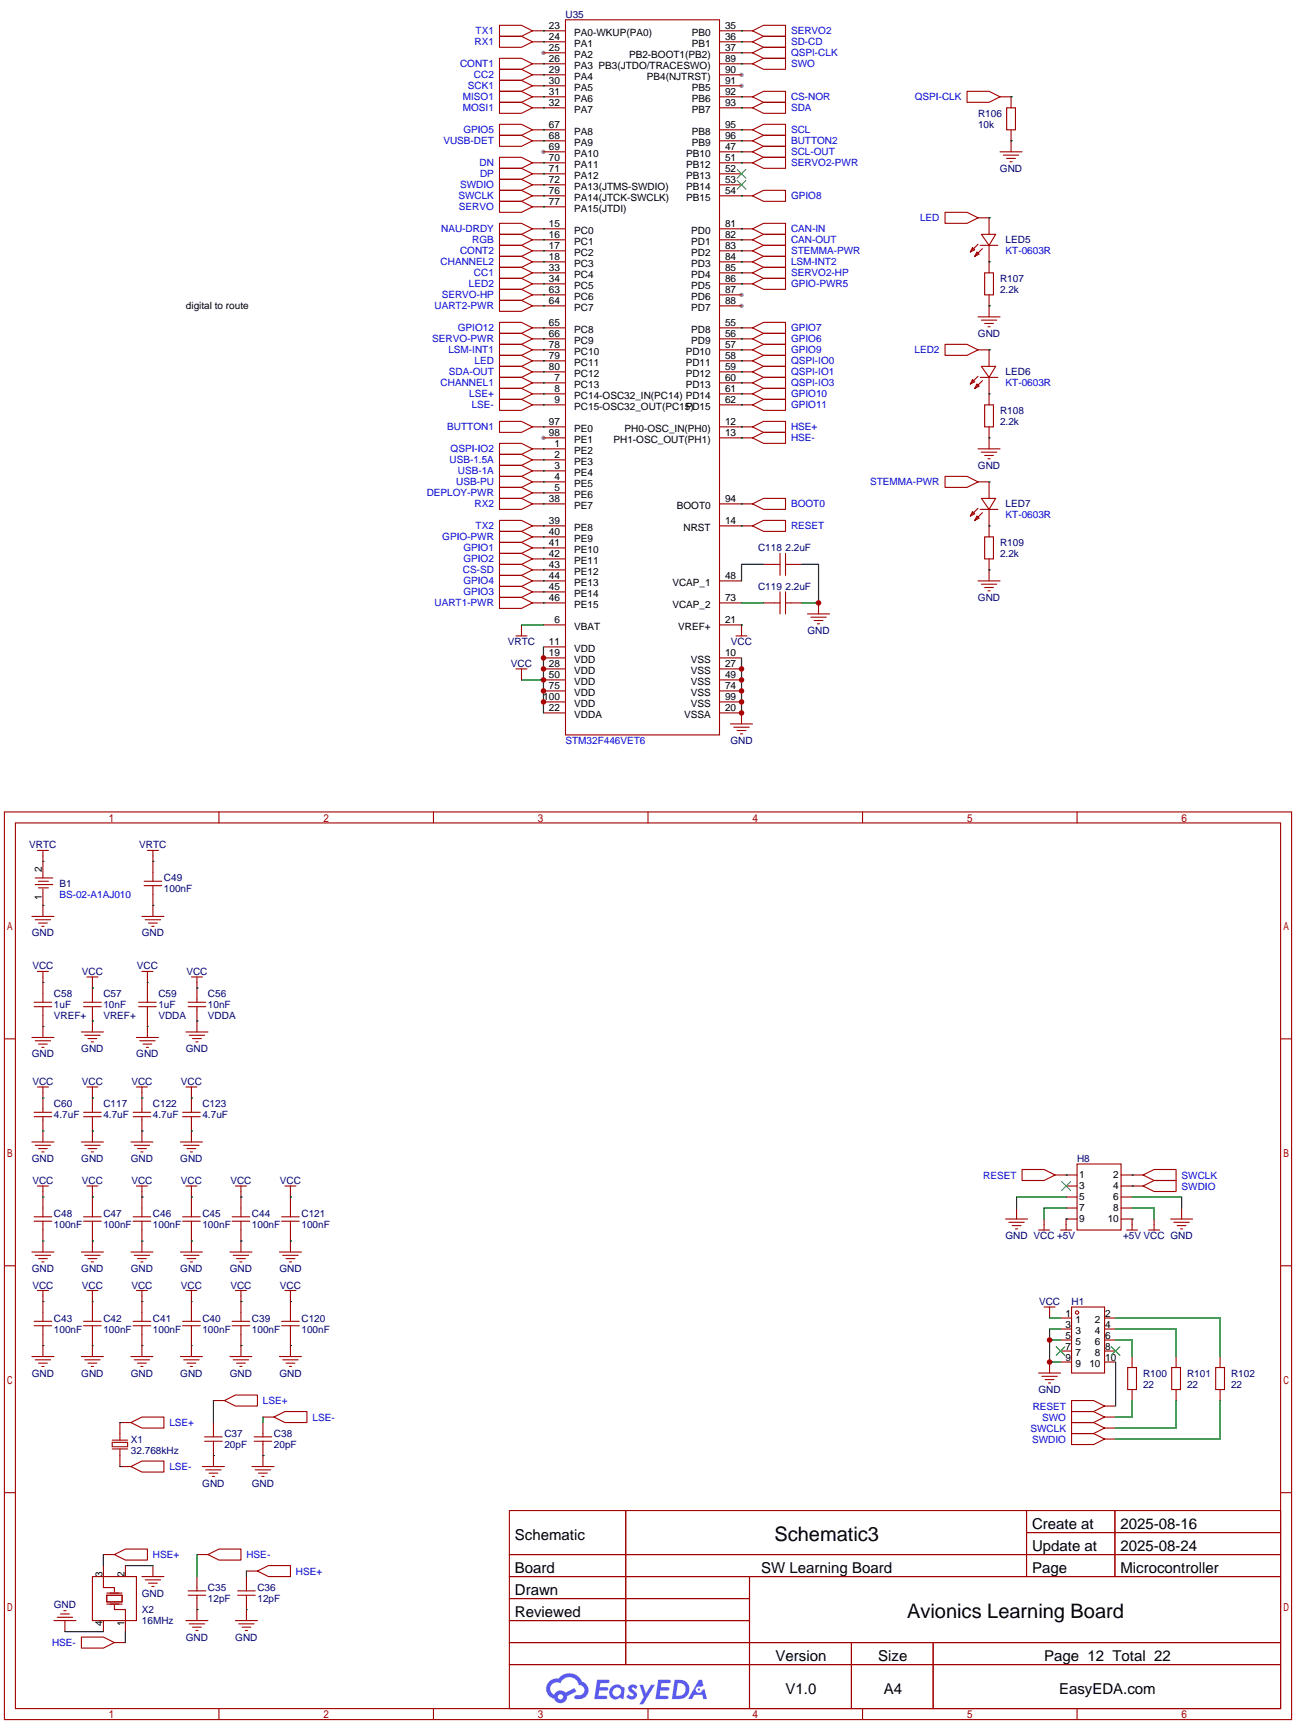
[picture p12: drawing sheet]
<svg xmlns="http://www.w3.org/2000/svg" width="299mm" height="398mm" viewBox="0 0 299 398" stroke-linecap="round" stroke-linejoin="round" font-family="sans-serif">
<g fill="#999">
<circle cx="125.5" cy="35.1" r=".51"/>
<circle cx="125.5" cy="12.2" r=".51"/>
<circle cx="171.2" cy="17.3" r=".51"/>
<circle cx="171.2" cy="19.8" r=".51"/>
<circle cx="171.2" cy="68.1" r=".51"/>
<circle cx="171.2" cy="70.6" r=".51"/>
<circle cx="125.5" cy="101.1" r=".51"/>
</g>
<g fill="none" stroke="#a10000" stroke-width=".25">
<path d="M1 187.5h297.2v209.5h-297.2zM3.6 190h292.1v204.5h-292.1zM50.5 187.5v2.5M100.1 187.5v2.5M149.6 187.5v2.5M199.1 187.5v2.5M248.7 187.5v2.5M1 239.8h2.6M295.7 239.8h2.5M1 292.2h2.6M295.7 292.2h2.5M1 344.6h2.6"/>
<path d="M117.6 348.7h178.1v45.8h-178.1zM117.6 358.9h178.1M144.5 348.7v35.6M237 348.7v15.3M237 353.8h58.7M257.4 348.7v15.3M295.7 344.6h2.5M117.6 364h178.1M117.6 369.1h55.4M117.6 379.2h178.1M117.6 374.1h55.4M173 364v30.5"/>
<path d="M196.6 379.2v15.3M215.4 379.2v15.3M50.5 394.5v2.5M100.1 394.5v2.5M117.6 384.3h178.1M149.6 394.5v2.5M199.1 394.5v2.5M248.7 394.5v2.5"/>
</g>
<g fill="#5487ff">
<path d="M145.3 389.1a1.3 1.3 0 0 1 1.9 .3l-.4 .6a.54 .54 0 0 0-.9-.2l.1 .2a1.28 1.28 0 0 1 .8 2 1.53 1.53 0 0 1-2.2-.3l.5-.5 .8 .4a.31 .31 0 0 0 .4-.3 .31 .31 0 0 0-.3-.3 1.12 1.12 0 0 1-.7-1.9z"/>
<path d="M147.6 389h.9l.6 1.9 1.2-1.9h.9l-2.7 4.5h-.9l1-1.7z"/>
<path d="M137.8 387.8h2.3a.46 .46 0 0 1 .5 .1 .46 .46 0 0 1 .1 .5l-.3 .2h-1.8l-.1 .9h1.6a.4 .4 0 0 1 .4 .4 .4 .4 0 0 1-.5 .4h-1.6l-.2 1.2h1.4a.46 .46 0 0 1 .5 .1 .46 .46 0 0 1 .1 .5l-.4 .2h-2.6z"/>
<path d="M151.9 387.8h2.3a.47 .47 0 0 1 .5 .1 .47 .47 0 0 1 .1 .5l-.3 .2h-1.8l-.1 .9h1.6a.4 .4 0 0 1 .4 .4 .4 .4 0 0 1-.4 .4h-1.7l-.2 1.2h1.4a.46 .46 0 0 1 .5 .1 .46 .46 0 0 1 .1 .5l-.4 .2h-2.6z"/>
<path d="M161.3 387.8h.8l.3 1.3-.6 .4a.75 .75 0 0 0-1.1 .3 .75 .75 0 0 0 .5 1 .75 .75 0 0 0 .9-.6l.5-.3 .6 2.4h-.8l-.3-1h-1.8l-.5 1h-1z"/>
<path d="M155.7 387.8l-.6 4.5h1.5a2.27 2.27 0 0 0 2.6-2.3 2.27 2.27 0 0 0-2.7-2.2zM156.5 388.6a1.5 1.5 0 0 1 1.8 1.5 1.5 1.5 0 0 1-1.9 1.4h-.3z"/>
<path d="M141.2 389.4a1.6 1.6 0 0 0-.3 2.3 1.6 1.6 0 0 0 2.3 .2l.7 .4 .3-2.5-.1-.3h-.5a1.58 1.58 0 0 0-2.4-.1zM141.8 389.9a.99 .99 0 0 1 1.6 .6 .99 .99 0 0 1-1.3 1.1 .98 .98 0 0 1-.3-1.7z"/>
<path d="M126.8 388.2a2.37 2.37 0 0 0 1.1 4 1.54 1.54 0 0 0 1.8 1 1.54 1.54 0 0 0 1.2-1.6l2.2-1.1-.5-.8-2 1.1a1.57 1.57 0 0 0-2.7 .4 1.5 1.5 0 0 1-.7-2.1 1.5 1.5 0 0 1 2.2-.5 2.23 2.23 0 0 1 2.3-1.4 2.23 2.23 0 0 1 2 1.8 1.16 1.16 0 0 1 1.2 1.1 1.16 1.16 0 0 1-1.1 1.3h-.7a.47 .47 0 0 0-.5 .4 .47 .47 0 0 0 .4 .5 2.14 2.14 0 0 0 2.7-1.4 2.14 2.14 0 0 0-1.3-2.7 3.2 3.2 0 0 0-5.5-.7l-1.1 .1zM128.8 391.8a.6 .6 0 0 1 1.2 0 .6 .6 0 0 1-1.2 0z"/>
<circle cx="161.4" cy="390.1" r=".28"/>
</g>
<g fill="none" stroke="#a10000" stroke-width=".25">
<path d="M115.3 5.8h5.1l2.5 1.3-2.5 1.3h-5.1zM115.3 13.5h5.1l2.5 1.2-2.5 1.3h-5.1zM115.3 18.5h5.1l2.5 1.3-2.5 1.3h-5.1zM115.3 8.4h5.1l2.5 1.3-2.5 1.2h-5.1zM115.3 16h5.1l2.5 1.3-2.5 1.2h-5.1zM122.9 7.1h7.7M122.9 9.7h7.7M122.9 14.7h7.7M122.9 17.3h7.7M122.9 19.8h7.7M125.5 12.2h5.1M130.6 4.6h35.5v165.1h-35.5z"/>
<path d="M166.1 7.1h7.6M166.1 9.7h7.6M166.1 12.2h7.6M166.1 14.7h7.6M166.1 17.3h5.1M166.1 19.8h5.1M173.7 7.1l2.6-1.3h5.1v2.6h-5.1zM173.7 12.2l2.6-1.3h5.1v2.6h-5.1zM173.7 9.7l2.6-1.3h5.1v2.5h-5.1zM173.7 14.7l2.6-1.2h5.1v2.5h-5.1zM115.3 38.9h5.1l2.5 1.2-2.5 1.3h-5.1zM115.3 36.3h5.1l2.5 1.3-2.5 1.3h-5.1z"/>
<path d="M115.3 31.2h5.1l2.5 1.3-2.5 1.3h-5.1zM115.3 28.7h5.1l2.5 1.3-2.5 1.2h-5.1zM115.3 23.6h5.1l2.5 1.3-2.5 1.3h-5.1zM115.3 21.1h5.1l2.5 1.3-2.5 1.2h-5.1zM122.9 37.6h7.7M122.9 22.4h7.7M122.9 24.9h7.7M122.9 30h7.7M122.9 32.5h7.7M125.5 35.1h5.1M166.1 35.1h7.6M166.1 37.6h7.6"/>
<path d="M166.1 22.4h7.6M166.1 24.9h7.6M166.1 30h7.6M166.1 32.5h7.6M173.7 24.9l2.6-1.3h5.1v2.6h-5.1zM173.7 30l2.6-1.3h5.1v2.5h-5.1zM173.7 37.6l2.6-1.3h5.1v2.6h-5.1zM173.7 35.1l2.6-1.3h5.1v2.5h-5.1zM173.7 32.5l2.6-1.3h5.1v2.6h-5.1zM173.7 22.4l2.6-1.3h5.1v2.5h-5.1zM223.3 21.1h5l2.6 1.3-2.6 1.2h-5zM230.9 35.1h5.1"/>
<path d="M230.9 22.4h2.5v2.5M231.6 35.8h3.6M232.4 24.9h2v5.1h-2zM232.4 36.6h2M233.2 37.3h.5M233.4 30v5.1M115.3 46.5h5.1l2.5 1.3-2.5 1.2h-5.1zM115.3 59.2h5.1l2.5 1.3-2.5 1.2h-5.1zM115.3 56.6h5.1l2.5 1.3-2.5 1.3h-5.1zM115.3 43.9h5.1l2.5 1.3-2.5 1.3h-5.1zM115.3 41.4h5.1l2.5 1.3-2.5 1.2h-5.1zM115.3 54.1h5.1l2.5 1.3-2.5 1.2h-5.1z"/>
<path d="M115.3 51.6h5.1l2.5 1.2-2.5 1.3h-5.1zM122.9 40.1h7.7M122.9 42.7h7.7M122.9 45.2h7.7M122.9 47.8h7.7M122.9 52.8h7.7M122.9 55.4h7.7M122.9 57.9h7.7M166.1 40.1h5.1M166.1 42.7h5.1M166.1 45.2h7.6M166.1 52.8h7.6"/>
<path d="M166.1 55.4h7.6M166.1 57.9h7.6M173.7 57.9l2.6-1.3h5.1v2.6h-5.1zM173.7 45.2l2.6-1.3h5.1v2.6h-5.1zM173.7 55.4l2.6-1.3h5.1v2.5h-5.1zM173.7 52.8l2.6-1.2h5.1v2.5h-5.1zM218.2 49h5.1l2.5 1.3-2.5 1.3h-5.1zM224.5 57.1l.5 .6-1 .5zM225.6 58.2l.5 .5-1.1 .5zM225.8 50.3h2.5v3.8M225.8 56.4l-1.8 1.8M226.3 56.6h4.1"/>
<path d="M226.6 54.1h3.3l-1.6 2.5zM226.8 57.4l-1.8 1.8M228.3 56.6v6.4M115.3 79.5h5.1l2.5 1.3-2.5 1.2h-5.1zM115.3 66.8h5.1l2.5 1.3-2.5 1.2h-5.1zM115.3 77h5.1l2.5 1.2-2.5 1.3h-5.1zM115.3 69.3h5.1l2.5 1.3-2.5 1.3h-5.1zM115.3 74.4h5.1l2.5 1.3-2.5 1.3h-5.1zM115.3 61.7h5.1l2.5 1.3-2.5 1.3h-5.1zM115.3 64.3h5.1l2.5 1.2-2.5 1.3h-5.1zM122.9 60.5h7.7M122.9 63h7.7"/>
<path d="M122.9 65.5h7.7M122.9 68.1h7.7M122.9 70.6h7.7M122.9 75.7h7.7M122.9 78.2h7.7M166.1 60.5h7.6M166.1 63h7.6M166.1 65.5h7.6M166.1 68.1h5.1M166.1 70.6h5.1M166.1 75.7h7.6M166.1 78.2h7.6"/>
<path d="M173.7 60.5l2.6-1.3h5.1v2.5h-5.1zM173.7 63l2.6-1.3h5.1v2.6h-5.1zM173.7 75.7l2.6-1.3h5.1v2.6h-5.1zM173.7 78.2l2.6-1.2h5.1v2.5h-5.1zM173.7 65.5l2.6-1.2h5.1v2.5h-5.1zM218.2 79.5h5.1l2.5 1.3-2.5 1.2h-5.1zM225.8 73.2h5.1M226.6 73.9h3.5M227.3 63h2.1v5.1h-2.1zM227.3 74.7h2.1M228.1 75.4h.5M228.3 68.1v5.1"/>
<path d="M115.3 84.6h5.1l2.5 1.3-2.5 1.2h-5.1zM115.3 87.1h5.1l2.5 1.3-2.5 1.3h-5.1zM115.3 97.3h5.1l2.5 1.3-2.5 1.2h-5.1zM115.3 92.2h5.1l2.5 1.3-2.5 1.2h-5.1zM115.3 89.7h5.1l2.5 1.2-2.5 1.3h-5.1zM115.3 82h5.1l2.5 1.3-2.5 1.3h-5.1zM122.9 80.8h7.7M122.9 83.3h7.7M122.9 85.9h7.7M122.9 88.4h7.7M122.9 90.9h7.7M122.9 93.5h7.7"/>
<path d="M122.9 98.6h7.7M166.1 80.8h7.6M166.1 83.3h7.6M166.1 85.9h7.6M166.1 88.4h7.6M166.1 90.9h7.6M166.1 93.5h7.6M166.1 98.6h7.6M173.7 93.5l2.6-1.3h5.1v2.5h-5.1zM173.7 90.9l2.6-1.2h5.1v2.5h-5.1zM173.7 80.8l2.6-1.3h5.1v2.5h-5.1zM173.7 98.6l2.6-1.3h5.1v2.5h-5.1z"/>
<path d="M173.7 85.9l2.6-1.3h5.1v2.5h-5.1zM173.7 83.3l2.6-1.3h5.1v2.6h-5.1zM173.7 88.4l2.6-1.3h5.1v2.6h-5.1zM224.5 87.6l.5 .5-1 .5zM225.6 88.6l.5 .6-1.1 .5zM225.8 80.8h2.5v3.8M225.8 86.9l-1.8 1.7M226.3 87.1h4.1M226.6 84.6h3.3l-1.6 2.5zM226.8 87.9l-1.8 1.8M227.3 93.5h2.1v5.1h-2.1zM228.3 87.1v6.4"/>
<path d="M228.3 98.6v5M115.3 107.4h5.1l2.5 1.3-2.5 1.3h-5.1zM115.3 104.9h5.1l2.5 1.3-2.5 1.2h-5.1zM115.3 110h5.1l2.5 1.3-2.5 1.2h-5.1zM115.3 115.1h5.1l2.5 1.2-2.5 1.3h-5.1zM115.3 112.5h5.1l2.5 1.3-2.5 1.3h-5.1zM115.3 102.4h5.1l2.5 1.2-2.5 1.3h-5.1zM122.9 116.3h7.7M122.9 103.6h7.7M122.9 106.2h7.7M122.9 108.7h7.7M122.9 111.3h7.7"/>
<path d="M122.9 113.8h7.7M125.5 101.1h5.1M166.1 116.3h7.6M166.1 101.1h7.6M173.7 116.3l2.6-1.2h5.1v2.5h-5.1zM173.7 101.1l2.6-1.3h5.1v2.6h-5.1zM218.2 110h5.1l2.5 1.3-2.5 1.2h-5.1zM224.5 118.1l.5 .5-1 .5zM225.6 119.1l.5 .5-1.1 .5zM225.8 103.6h5.1M225.8 111.3h2.5v3.8M225.8 117.3l-1.8 1.8"/>
<path d="M226.3 117.6h4.1M226.6 115.1h3.3l-1.6 2.5zM226.6 104.4h3.5M226.8 118.4l-1.8 1.7M227.3 105.2h2.1M228.1 105.9h.5M228.3 117.6v6.4M115.3 137.9h5.1l2.5 1.3-2.5 1.3h-5.1zM115.3 120.1h5.1l2.5 1.3-2.5 1.3h-5.1zM115.3 132.8h5.1l2.5 1.3-2.5 1.3h-5.1zM115.3 135.4h5.1l2.5 1.3-2.5 1.2h-5.1zM115.3 127.8h5.1l2.5 1.2-2.5 1.3h-5.1z"/>
<path d="M115.3 125.2h5.1l2.5 1.3-2.5 1.3h-5.1zM115.3 122.7h5.1l2.5 1.3-2.5 1.2h-5.1zM115.3 130.3h5.1l2.5 1.3-2.5 1.2h-5.1zM122.9 121.4h7.7M122.9 126.5h7.7M122.9 129h7.7M122.9 131.6h7.7M122.9 134.1h7.7M122.9 136.7h7.7M122.9 139.2h7.7M122.9 124h7.7M166.1 121.4h7.6"/>
<path d="M166.1 134.1h5.1M166.1 139.2h5.1M173.7 121.4l2.6-1.3h5.1v2.6h-5.1zM176.3 139.2h3.8M176.3 130.3h3.8M180.1 127.8v5M180.1 136.7v5M181.4 139.2h3.8M181.4 127.8v5M181.4 136.7v5M181.4 130.3h3.8M189 139.2v2.5"/>
<path d="M225.8 134.1h5.1M226.6 134.9h3.5M227.3 124h2.1v5h-2.1zM227.3 135.6h2.1M228.1 136.4h.5M228.3 129v5.1M119.1 154.4h2.6M119.1 146.8h2.6M120.4 144.3v2.5M120.4 154.4v2.6M125.5 144.3h5.1M125.5 149.4h5.1"/>
<path d="M125.5 151.9h5.1M125.5 154.4h5.1M125.5 157h5.1M125.5 159.5h5.1M166.1 144.3h5.1v2.5M166.1 151.9h5.1M166.1 154.4h5.1M166.1 157h5.1M166.1 159.5h5.1M169.9 146.8h2.6M186.4 141.7h5.1M187.2 142.5h3.6"/>
<path d="M188 143.3h2M188.7 144h.5M125.5 162.1h5.1M125.5 164.6h5.1M166.1 162.1h5.1M166.1 164.6h5.1v2.5M168.7 167.1h5M169.4 167.9h3.6M170.2 168.7h2M170.9 169.4h.5M8.6 196.3h2.6M9.9 196.3v6.4"/>
<path d="M34 196.3h2.6M35.3 196.3v7.2M7.4 211.6h5M8.1 204.2h4.1M8.1 202.7h4.1M8.1 212.3h3.6M8.9 205h2.3M8.9 203.5h2.3M8.9 213.1h2M9.7 213.9h.5M9.9 205.2v6.4M32.8 211.6h5"/>
<path d="M33.3 203.5h4M33.3 204.5h4M33.5 212.3h3.6M34.3 213.1h2M35.1 213.9h.5M35.3 204.5v7.1M7.4 239.5h5M7.9 232.4h4M7.9 231.4h4M8.6 224.3h2.6M9.9 224.3v7.1M9.9 232.4v7.1"/>
<path d="M18.8 238.3h5.1M19.3 232.4h4.1M19.3 231.4h4.1M19.6 239h3.5M20.1 225.6h2.5M20.3 239.8h2.1M21.3 225.6v5.8M21.3 232.4v5.9M31.5 239.5h5.1M32 232.4h4.1M32 231.4h4.1M32.8 224.3h2.5"/>
<path d="M34 224.3v7.1M34 232.4v7.1M42.9 238.3h5.1M43.4 232.4h4.1M43.4 231.4h4.1M43.7 239h3.5M44.2 225.6h2.5M44.4 239.8h2.1M45.5 225.6v5.8M45.5 232.4v5.9M7.9 257.8h4M7.9 256.8h4"/>
<path d="M8.1 240.3h3.6M8.6 251h2.6M8.9 241h2M9.7 241.8h.5M9.9 251v5.8M9.9 257.8v5.9M19.3 257.8h4.1M19.3 256.8h4.1M20.1 251h2.5M21.1 240.5h.5M21.3 251v5.8M21.3 257.8v5.9"/>
<path d="M30.7 257.8h4.1M30.7 256.8h4.1M31.5 251h2.5M32.3 240.3h3.5M32.8 251v5.8M32.8 257.8v5.9M33 241h2.1M33.8 241.8h.5M42.2 257.8h4M42.2 256.8h4M42.9 251h2.6M44.2 251v5.8"/>
<path d="M44.2 257.8v5.9M45.2 240.5h.5M7.4 263.7h5M8.1 264.4h3.6M8.6 273.8h2.6M8.9 265.2h2M9.7 265.9h.5M9.9 273.8v7.1M18.8 263.7h5.1M19.6 264.4h3.5M20.1 273.8h2.5M20.3 265.2h2.1"/>
<path d="M21.1 265.9h.5M21.3 273.8v7.1M30.2 263.7h5.1M31 264.4h3.5M31.5 273.8h2.5M31.7 265.2h2.1M32.5 265.9h.5M32.8 273.8v7.1M41.7 263.7h5M42.4 264.4h3.6M42.9 273.8h2.6M43.2 265.2h2"/>
<path d="M43.9 265.9h.5M44.2 273.8v7.1M54.4 273.8h2.5M55.6 273.8v7.1M65.8 273.8h2.5M67.1 273.8v7.1M234.7 278.9v2.5M236 270h5l2.6 1.3-2.6 1.2h-5zM243.6 271.3h5.1M246.1 273.8h2.6M246.1 276.4h2.6M246.1 278.9h2.6"/>
<path d="M248.7 268.7h10.1v15.3h-10.1zM258.8 273.8h5.1M258.8 271.3h5.1M258.8 276.4h2.6M258.8 278.9h2.6M263.9 271.3l2.5-1.3h5.1v2.5h-5.1zM263.9 273.8l2.5-1.3h5.1v2.6h-5.1zM272.8 278.9v2.5M7.4 289.1h5M7.9 280.9h4M7.9 281.9h4M8.1 289.8h3.6"/>
<path d="M8.6 297.9h2.6M8.9 290.6h2M9.7 291.3h.5M9.9 281.9v7.2M9.9 297.9v7.2M18.8 289.1h5.1M19.3 280.9h4.1M19.3 281.9h4.1M19.6 289.8h3.5M20.1 297.9h2.5M20.3 290.6h2.1M21.1 291.3h.5"/>
<path d="M21.3 281.9v7.2M21.3 297.9v7.2M30.2 289.1h5.1M30.7 280.9h4.1M30.7 281.9h4.1M31 289.8h3.5M31.5 297.9h2.5M31.7 290.6h2.1M32.5 291.3h.5M32.8 281.9v7.2M32.8 297.9v7.2M41.7 289.1h5"/>
<path d="M42.2 280.9h4M42.2 281.9h4M42.4 289.8h3.6M42.9 297.9h2.6M43.2 290.6h2M43.9 291.3h.5M44.2 281.9v7.2M44.2 297.9v7.2M53.1 289.1h5.1M53.6 280.9h4.1M53.6 281.9h4.1M53.8 289.8h3.6"/>
<path d="M54.4 297.9h2.5M54.6 290.6h2M55.4 291.3h.5M55.6 281.9v7.2M55.6 297.9v7.2M64.5 289.1h5.1M65 280.9h4.1M65 281.9h4.1M65.3 289.8h3.5M65.8 297.9h2.5M66 290.6h2.1M66.8 291.3h.5"/>
<path d="M67.1 281.9v7.2M67.1 297.9v7.2M232.2 281.4h5M232.9 282.2h3.6M233.7 283h2M234.4 283.7h.5M239.8 284h2.5M241 281.4v2.6M244.9 284h2.5M248.7 281.4h-2.6v2.6M258.8 281.4h2.6v2.6M260.1 284h2.5"/>
<path d="M265.2 284h2.5M266.4 281.4v2.6M270.3 281.4h5M271 282.2h3.6M271.8 283h2M272.5 283.7h.5M7.4 313.2h5M7.9 305.1h4M7.9 306.1h4M8.1 313.9h3.6M8.9 314.7h2M9.7 315.5h.5"/>
<path d="M9.9 306.1v7.1M18.8 313.2h5.1M19.3 305.1h4.1M19.3 306.1h4.1M19.6 313.9h3.5M20.3 314.7h2.1M21.1 315.5h.5M21.3 306.1v7.1M30.2 313.2h5.1M30.7 305.1h4.1M30.7 306.1h4.1M31 313.9h3.5"/>
<path d="M31.7 314.7h2.1M32.5 315.5h.5M32.8 306.1v7.1M41.7 313.2h5M42.2 305.1h4M42.2 306.1h4M42.4 313.9h3.6M43.2 314.7h2M43.9 315.5h.5M44.2 306.1v7.1M53.1 313.2h5.1M53.6 305.1h4.1"/>
<path d="M53.6 306.1h4.1M53.8 313.9h3.6M54.6 314.7h2M55.4 315.5h.5M55.6 306.1v7.1M64.5 313.2h5.1M65 305.1h4.1M65 306.1h4.1M65.3 313.9h3.5M66 314.7h2.1M66.8 315.5h.5M67.1 306.1v7.1"/>
<path d="M239.8 317h5.1M240.5 317.8h3.6M241 301.8h2.6M241.3 318.5h2M242.1 319.3h.5M242.3 301.8v2.5M242.3 314.5v2.5M244.9 304.3h2.5M244.9 314.5h2.5M244.9 306.8h2.5M244.9 311.9h2.5M244.9 309.4h2.5"/>
<path d="M247.4 301.8h7.6v15.2h-7.6zM255 304.3h2.6M255 314.5h2.6M255 306.8h2.6M255 311.9h2.6M255 309.4h2.6M260.3 315.7h2.1v5.1h-2.1zM261.4 313.2v2.5M270.5 315.7h2v5.1h-2zM271.5 313.2v2.5M280.7 315.7h2v5.1h-2zM281.7 313.2v2.5"/>
<path d="M25.9 333h3.6v1h-3.6zM25.9 334.5h3.6M25.9 332.5h3.6M27.7 334.5v4.1h2.5M30.2 338.6l2.6-1.3h5v2.6h-5zM30.2 328.4l2.6-1.2h5v2.5h-5zM30.2 328.4h-2.5v4.1M46.7 338.6h5.1M47.2 332.7h4.1M47.2 331.7h4.1M47.5 339.3h3.6M49.3 328.4v3.3"/>
<path d="M49.3 332.7v5.9M49.3 323.3h2.5M51.8 323.3l2.6-1.2h5v2.5h-5zM58.2 338.6h5M58.7 332.7h4M58.7 331.7h4M58.9 339.3h3.6M60.7 328.4v3.3M60.7 332.7v5.9M60.7 327.2h2.5M63.2 327.2l2.6-1.3h5.1v2.5h-5.1zM247.4 323.3h5.1l2.5 1.3-2.5 1.3h-5.1z"/>
<path d="M247.4 325.9h5.1l2.5 1.3-2.5 1.2h-5.1zM247.4 328.4h5.1l2.5 1.3-2.5 1.3h-5.1zM247.4 331h5.1l2.5 1.2-2.5 1.3h-5.1zM255 327.2h2.6M255 324.6h2.6M255 329.7h2.6M255 332.2h2.6M261.4 320.8v2.5M271.5 320.8v2.5M281.7 320.8v2.5M23.9 358.9h2.5M26.4 358.9l2.6-1.3h5v2.6h-5z"/>
<path d="M45.5 358.9h2.5M48 358.9l2.5-1.3h5.1v2.6h-5.1zM48.3 340.1h2M49 340.9h.5M59.7 340.1h2M60.5 340.9h.5M12.4 374.1h5.1M13.2 373.4h3.6M14 372.6h2M14.7 371.9h.5M15 374.1v2.6M18.8 378h5.1l2.5 1.2-2.5 1.3h-5.1z"/>
<path d="M21.3 364h10.2v10.1h-10.2zM23.9 361.4v5.1h2.5v1M23.9 374.1v2.6M24.6 368.3h3.6v1.5h-3.6zM24.6 370.3h3.6M24.6 367.8h3.6M26.4 370.6v1h2.6v5.1M26.4 379.2h2.6M29 361.4v2.6M32.8 364h5M33.5 364.7h3.6M34.3 365.5h2"/>
<path d="M35.1 366.3h.5M35.3 361.4v2.6M42.9 374.1h5.1M43.4 368.3h4.1M43.4 367.3h4.1M43.7 374.9h3.5M44.4 375.7h2.1M45.2 376.4h.5M45.5 364v3.3M45.5 368.3v5.8M54.4 374.1h5M54.9 368.3h4"/>
<path d="M54.9 367.3h4M55.1 374.9h3.6M55.9 375.7h2M56.6 376.4h.5M56.9 364v3.3M56.9 368.3v5.8M56.9 362.7h2.5M59.4 362.7l2.6-1.3h5.1v2.6h-5.1z"/>
<circle cx="248.7" cy="303" r=".38"/>
</g>
<g fill="none" stroke="#008700" stroke-width=".25">
<path d="M125.5 7.1h.1M125.5 9.7h.1M125.5 19.8h.1M125.5 17.3h.1M125.5 14.7h.1M171.2 14.7h.1M171.2 12.2h.1M171.2 7.1h.1M171.2 9.7h.1M125.5 24.9h.1M125.5 22.4h.1M125.5 37.6h.1"/>
<path d="M125.5 32.5h.1M125.5 30h.1M171.2 35.1h.1M171.2 22.4h.1M171.2 24.9h.1M171.2 30h.1M171.2 32.5h.1M171.2 37.6h.1M233.4 22.4h.1M233.4 32.5h.1M125.5 40.1h.1M125.5 45.2h.1"/>
<path d="M125.5 42.7h.1M125.5 47.8h.1M125.5 57.9h.1M125.5 55.4h.1M125.5 52.8h.1M171.2 52.8h.1M171.2 55.4h.1M171.2 57.9h.1M171.2 45.2h.1M228.3 50.3h.1M125.5 70.6h.1M125.5 68.1h.1"/>
<path d="M125.5 78.2h.1M125.5 63h.1M125.5 60.5h.1M125.5 75.7h.1M125.5 65.5h.1M171.2 60.5h.1M171.2 78.2h.1M171.2 75.7h.1M171.2 65.5h.1M171.2 63h.1M228.3 70.6h.1M228.3 60.5h.1"/>
<path d="M125.5 90.9h.1M125.5 93.5h.1M125.5 85.9h.1M125.5 98.6h.1M125.5 88.4h.1M125.5 80.8h.1M125.5 83.3h.1M171.2 98.6h.1M171.2 83.3h.1M171.2 85.9h.1M171.2 88.4h.1M171.2 80.8h.1"/>
<path d="M171.2 90.9h.1M171.2 93.5h.1M228.3 80.8h.1M228.3 90.9h.1M125.5 103.6h.1M125.5 116.3h.1M125.5 113.8h.1M125.5 111.3h.1M125.5 106.2h.1M125.5 108.7h.1M171.2 116.3h.1M171.2 101.1h.1"/>
<path d="M228.3 101.1h.1M228.3 111.3h.1M125.5 121.4h.1M125.5 126.5h.1M125.5 129h.1M125.5 134.1h.1M125.5 136.7h.1M125.5 131.6h.1M125.5 139.2h.1M125.5 124h.1M171.2 121.4h.1M171.2 139.2h5.1"/>
<path d="M176.3 130.3h-5.1v3.8M185.2 130.3h3.8v8.9h-3.8M228.3 131.6h.1M228.3 121.4h.1M120.4 157h5.1M120.4 144.3h5.1M125.5 149.4v15.2M171.2 144.3h.1M171.2 151.9v12.7M9.9 198.9h.1M35.3 198.9h.1M9.9 209h.1"/>
<path d="M35.3 209h.1M9.9 237h.1M9.9 226.8h.1M21.3 235.7h.1M21.3 228.1h.1M34 237h.1M34 226.8h.1M45.5 235.7h.1M45.5 228.1h.1M9.9 253.5h.1M21.3 253.5h.1M32.8 253.5h.1"/>
<path d="M44.2 253.5h.1M9.9 276.4h.1M9.9 261.1h.1M21.3 276.4h.1M21.3 261.1h.1M32.8 276.4h.1M32.8 261.1h.1M44.2 276.4h.1M44.2 261.1h.1M55.6 276.4h.1M67.1 276.4h.1M246.1 271.3h.1"/>
<path d="M246.1 278.9h-5.1v2.5M246.1 276.4h-11.4v2.5M261.4 271.3h.1M261.4 273.8h.1M261.4 278.9h5v2.5M261.4 276.4h11.4v2.5M9.9 286.5h.1M21.3 286.5h.1M32.8 286.5h.1M44.2 286.5h.1M55.6 286.5h.1M67.1 286.5h.1"/>
<path d="M246.1 281.4h.1M261.4 281.4h.1M9.9 310.6h.1M9.9 300.5h.1M21.3 310.6h.1M21.3 300.5h.1M32.8 310.6h.1M32.8 300.5h.1M44.2 310.6h.1M44.2 300.5h.1M55.6 310.6h.1M55.6 300.5h.1"/>
<path d="M67.1 300.5h.1M67.1 310.6h.1M242.3 304.3h2.6M242.3 309.4h2.6M244.9 306.8h-2.6v7.7h2.6M257.6 304.3h24.1v8.9M257.6 309.4h3.8v3.8M257.6 306.8h13.9v6.4M257.6 314.5v10.1M27.7 328.4h.1M27.7 338.6h.1M49.3 336h.1"/>
<path d="M49.3 323.3v5.1M60.7 336h.1M60.7 327.2v1.2M261.4 323.3v3.9h-3.8M271.5 323.3v6.4h-13.9M281.7 323.3v8.9h-24.1M23.9 358.9v2.5M45.5 358.9v5.1M15 376.7h8.9M29 361.4h6.3M29 376.7v2.5M45.5 371.6h.1"/>
<path d="M56.9 371.6h.1M56.9 362.7v1.3"/>
</g>
<path d="M170.2 39.1l2 2M172.2 39.1l-2 2M170.2 41.7l2 2M172.2 41.7l-2 2M245.1 272.8l2 2M247.1 272.8l-2 2M243.8 310.9l2.1 2M245.9 310.9l-2.1 2M256.5 310.9l2.1 2M258.6 310.9l-2.1 2" fill="none" stroke="#3c3" stroke-width=".25"/>
<g fill="#c00">
<circle cx="242.3" cy="314.5" r=".63"/>
<circle cx="242.3" cy="309.4" r=".63"/>
<circle cx="189" cy="139.2" r=".63"/>
<circle cx="171.2" cy="164.6" r=".63"/>
<circle cx="171.2" cy="162.1" r=".63"/>
<circle cx="171.2" cy="159.5" r=".63"/>
<circle cx="171.2" cy="157" r=".63"/>
<circle cx="171.2" cy="154.4" r=".63"/>
<circle cx="125.5" cy="162.1" r=".63"/>
<circle cx="125.5" cy="159.5" r=".63"/>
<circle cx="125.5" cy="157" r=".63"/>
<circle cx="125.5" cy="154.4" r=".63"/>
<circle cx="125.5" cy="151.9" r=".63"/>
</g>
<g font-size="4.6">
<text x="178.8" y="355.8">Schematic3</text>
<text x="209.4" y="373.6">Avionics Learning Board</text>
</g>
<g font-size="3.5">
<text x="238.3" y="353">Create at</text>
<text x="258.7" y="353">2025-08-16</text>
<text x="118.9" y="355.5">Schematic</text>
<text x="238.3" y="358">Update at</text>
<text x="258.7" y="358">2025-08-24</text>
<text x="118.9" y="363.1">Board</text>
<text x="175.7" y="363.1">SW Learning Board</text>
<text x="238.3" y="363.1">Page</text>
<text x="258.7" y="363.1">Microcontroller</text>
<text x="118.9" y="368.2">Drawn</text>
<text x="118.9" y="373.3">Reviewed</text>
<text x="179.1" y="383.4">Version</text>
<text x="202.8" y="383.4">Size</text>
<text x="241" y="383.4">Page 12 Total 22</text>
<text x="181.4" y="391.1">V1.0</text>
<text x="204" y="391.1">A4</text>
<text x="244.5" y="391.1">EasyEDA.com</text>
</g>
<g font-size="2.3" fill="#000080">
<text x="130.6" y="4.1">U35</text>
<text x="225.8" y="27">R106</text>
<text x="225.8" y="29.5">10k</text>
<text x="230.9" y="39.7">GND</text>
<text x="232.2" y="56.2">LED5</text>
<text x="230.9" y="65.1">R107</text>
<text x="230.9" y="67.6">2.2k</text>
<text x="225.8" y="77.8">GND</text>
<text x="232.2" y="86.7">LED6</text>
<text x="230.9" y="95.5">R108</text>
<text x="230.9" y="98.1">2.2k</text>
<text x="225.8" y="108.2">GND</text>
<text x="232.2" y="117.1">LED7</text>
<text x="175" y="127.3">C118</text>
<text x="181.4" y="127.3">2.2uF</text>
<text x="230.9" y="126">R109</text>
<text x="230.9" y="128.6">2.2k</text>
<text x="175" y="136.2">C119</text>
<text x="181.4" y="136.2">2.2uF</text>
<text x="225.8" y="138.7">GND</text>
<text x="117.3" y="148.9">VRTC</text>
<text x="168.8" y="148.9">VCC</text>
<text x="186.4" y="146.3">GND</text>
<text x="118" y="154">VCC</text>
<text x="168.6" y="171.7">GND</text>
<text x="6.8" y="195.9">VRTC</text>
<text x="32.2" y="195.9">VRTC</text>
<text x="37.8" y="203.5">C49</text>
<text x="13.7" y="204.8">B1</text>
<text x="37.8" y="206">100nF</text>
<text x="7.3" y="216.2">GND</text>
<text x="32.7" y="216.2">GND</text>
<text x="7.5" y="223.8">VCC</text>
<text x="18.9" y="225.1">VCC</text>
<text x="31.6" y="223.8">VCC</text>
<text x="43" y="225.1">VCC</text>
<text x="12.4" y="230.2">C58</text>
<text x="12.4" y="232.7">1uF</text>
<text x="23.9" y="230.2">C57</text>
<text x="23.9" y="232.7">10nF</text>
<text x="36.6" y="230.2">C59</text>
<text x="36.6" y="232.7">1uF</text>
<text x="48" y="230.2">C56</text>
<text x="48" y="232.7">10nF</text>
<text x="12.4" y="235.2">VREF+</text>
<text x="23.9" y="235.2">VREF+</text>
<text x="36.6" y="235.2">VDDA</text>
<text x="48" y="235.2">VDDA</text>
<text x="7.3" y="244.1">GND</text>
<text x="18.8" y="242.9">GND</text>
<text x="31.5" y="244.1">GND</text>
<text x="42.9" y="242.9">GND</text>
<text x="7.5" y="250.5">VCC</text>
<text x="18.9" y="250.5">VCC</text>
<text x="30.3" y="250.5">VCC</text>
<text x="41.8" y="250.5">VCC</text>
<text x="12.4" y="255.6">C60</text>
<text x="23.9" y="255.6">C117</text>
<text x="35.3" y="255.6">C122</text>
<text x="46.7" y="255.6">C123</text>
<text x="12.4" y="258.1">4.7uF</text>
<text x="23.9" y="258.1">4.7uF</text>
<text x="35.3" y="258.1">4.7uF</text>
<text x="46.7" y="258.1">4.7uF</text>
<text x="7.3" y="268.3">GND</text>
<text x="18.8" y="268.3">GND</text>
<text x="30.2" y="268.3">GND</text>
<text x="41.6" y="268.3">GND</text>
<text x="248.7" y="268.3">H8</text>
<text x="7.5" y="273.3">VCC</text>
<text x="18.9" y="273.3">VCC</text>
<text x="30.3" y="273.3">VCC</text>
<text x="41.8" y="273.3">VCC</text>
<text x="53.2" y="273.3">VCC</text>
<text x="64.6" y="273.3">VCC</text>
<text x="12.4" y="281">C48</text>
<text x="23.9" y="281">C47</text>
<text x="35.3" y="281">C46</text>
<text x="46.7" y="281">C45</text>
<text x="58.2" y="281">C44</text>
<text x="69.6" y="281">C121</text>
<text x="12.4" y="283.5">100nF</text>
<text x="23.9" y="283.5">100nF</text>
<text x="35.3" y="283.5">100nF</text>
<text x="46.7" y="283.5">100nF</text>
<text x="58.2" y="283.5">100nF</text>
<text x="69.6" y="283.5">100nF</text>
<text x="232.1" y="286">GND VCC +5V</text>
<text x="259.3" y="286">+5V VCC GND</text>
<text x="7.3" y="293.7">GND</text>
<text x="18.8" y="293.7">GND</text>
<text x="30.2" y="293.7">GND</text>
<text x="41.6" y="293.7">GND</text>
<text x="53.1" y="293.7">GND</text>
<text x="64.5" y="293.7">GND</text>
<text x="7.5" y="297.5">VCC</text>
<text x="18.9" y="297.5">VCC</text>
<text x="30.3" y="297.5">VCC</text>
<text x="41.8" y="297.5">VCC</text>
<text x="53.2" y="297.5">VCC</text>
<text x="64.6" y="297.5">VCC</text>
<text x="12.4" y="305.1">C43</text>
<text x="23.9" y="305.1">C42</text>
<text x="35.3" y="305.1">C41</text>
<text x="46.7" y="305.1">C40</text>
<text x="58.2" y="305.1">C39</text>
<text x="69.6" y="305.1">C120</text>
<text x="239.9" y="301.3">VCC</text>
<text x="247.4" y="301.3">H1</text>
<text x="12.4" y="307.6">100nF</text>
<text x="23.9" y="307.6">100nF</text>
<text x="35.3" y="307.6">100nF</text>
<text x="46.7" y="307.6">100nF</text>
<text x="58.2" y="307.6">100nF</text>
<text x="69.6" y="307.6">100nF</text>
<text x="7.3" y="317.8">GND</text>
<text x="18.8" y="317.8">GND</text>
<text x="30.2" y="317.8">GND</text>
<text x="41.6" y="317.8">GND</text>
<text x="53.1" y="317.8">GND</text>
<text x="64.5" y="317.8">GND</text>
<text x="263.9" y="317.8">R100</text>
<text x="274.1" y="317.8">R101</text>
<text x="284.2" y="317.8">R102</text>
<text x="239.8" y="321.6">GND</text>
<text x="263.9" y="320.3">22</text>
<text x="274.1" y="320.3">22</text>
<text x="284.2" y="320.3">22</text>
<text x="30.2" y="333">X1</text>
<text x="30.2" y="335.6">32.768kHz</text>
<text x="51.8" y="331.8">C37</text>
<text x="51.8" y="334.3">20pF</text>
<text x="63.2" y="331.8">C38</text>
<text x="63.2" y="334.3">20pF</text>
<text x="46.7" y="343.2">GND</text>
<text x="58.1" y="343.2">GND</text>
<text x="12.4" y="371.1">GND</text>
<text x="32.7" y="368.6">GND</text>
<text x="48" y="367.3">C35</text>
<text x="48" y="369.9">12pF</text>
<text x="59.4" y="367.3">C36</text>
<text x="59.4" y="369.9">12pF</text>
<text x="32.8" y="372.4">X2</text>
<text x="32.8" y="374.9">16MHz</text>
<text x="42.9" y="378.8">GND</text>
<text x="54.3" y="378.8">GND</text>
</g>
<g font-size="2.3" fill="#00f">
<text x="109.6" y="10.5">RX1</text>
<text x="109.8" y="7.9">TX1</text>
<text x="182.6" y="7.9">SERVO2</text>
<text x="182.6" y="10.5">SD-CD</text>
<text x="106.2" y="15.5">CONT1</text>
<text x="182.6" y="13">QSPI-CLK</text>
<text x="182.6" y="15.5">SWO</text>
<text x="106.9" y="23.2">MISO1</text>
<text x="108" y="20.6">SCK1</text>
<text x="109.4" y="18.1">CC2</text>
<text x="182.6" y="23.2">CS-NOR</text>
<text x="211.2" y="23.2">QSPI-CLK</text>
<text x="106.9" y="25.7">MOSI1</text>
<text x="182.6" y="25.7">SDA</text>
<text x="102.4" y="33.3">VUSB-DET</text>
<text x="107" y="30.8">GPIO5</text>
<text x="182.6" y="30.8">SCL</text>
<text x="182.6" y="35.9">SCL-OUT</text>
<text x="182.6" y="33.3">BUTTON2</text>
<text x="110.7" y="38.4">DN</text>
<text x="110.8" y="40.9">DP</text>
<text x="182.6" y="38.4">SERVO2-PWR</text>
<text x="105.8" y="46">SWCLK</text>
<text x="106.2" y="43.5">SWDIO</text>
<text x="182.6" y="46">GPIO8</text>
<text x="101.9" y="53.6">NAU-DRDY</text>
<text x="106" y="48.6">SERVO</text>
<text x="182.6" y="53.6">CAN-IN</text>
<text x="212.4" y="51.1">LED</text>
<text x="106.2" y="58.7">CONT2</text>
<text x="109" y="56.2">RGB</text>
<text x="182.6" y="58.7">STEMMA-PWR</text>
<text x="182.6" y="56.2">CAN-OUT</text>
<text x="232.2" y="58.7">KT-0603R</text>
<text x="101.7" y="61.3">CHANNEL2</text>
<text x="109.4" y="63.8">CC1</text>
<text x="182.6" y="61.3">LSM-INT2</text>
<text x="182.6" y="63.8">SERVO2-HP</text>
<text x="100.3" y="71.4">UART2-PWR</text>
<text x="102" y="68.9">SERVO-HP</text>
<text x="108.3" y="66.3">LED2</text>
<text x="182.6" y="66.3">GPIO-PWR5</text>
<text x="105.7" y="76.5">GPIO12</text>
<text x="182.6" y="76.5">GPIO7</text>
<text x="99.8" y="79">SERVO-PWR</text>
<text x="103.5" y="81.6">LSM-INT1</text>
<text x="182.6" y="79">GPIO6</text>
<text x="182.6" y="81.6">GPIO9</text>
<text x="211.1" y="81.6">LED2</text>
<text x="101.7" y="89.2">CHANNEL1</text>
<text x="103.7" y="86.7">SDA-OUT</text>
<text x="109.6" y="84.1">LED</text>
<text x="182.6" y="86.7">QSPI-IO1</text>
<text x="182.6" y="84.1">QSPI-IO0</text>
<text x="182.6" y="89.2">QSPI-IO3</text>
<text x="232.2" y="89.2">KT-0603R</text>
<text x="108.3" y="91.7">LSE+</text>
<text x="108.9" y="94.3">LSE-</text>
<text x="182.6" y="94.3">GPIO11</text>
<text x="182.6" y="91.7">GPIO10</text>
<text x="103.3" y="99.4">BUTTON1</text>
<text x="182.6" y="101.9">HSE-</text>
<text x="182.6" y="99.4">HSE+</text>
<text x="103.8" y="107">USB-1.5A</text>
<text x="104" y="104.4">QSPI-IO2</text>
<text x="105.3" y="112.1">USB-PU</text>
<text x="105.7" y="109.5">USB-1A</text>
<text x="200.9" y="112.1">STEMMA-PWR</text>
<text x="98.5" y="114.6">DEPLOY-PWR</text>
<text x="109.6" y="117.1">RX2</text>
<text x="182.6" y="117.1">BOOT0</text>
<text x="232.2" y="119.7">KT-0603R</text>
<text x="102.1" y="124.8">GPIO-PWR</text>
<text x="109.8" y="122.2">TX2</text>
<text x="182.6" y="122.2">RESET</text>
<text x="107" y="129.8">GPIO2</text>
<text x="107" y="127.3">GPIO1</text>
<text x="106.9" y="132.4">CS-SD</text>
<text x="107" y="134.9">GPIO4</text>
<text x="107" y="137.5">GPIO3</text>
<text x="100.3" y="140">UART1-PWR</text>
<text x="130.6" y="171.7">STM32F446VET6</text>
<text x="13.7" y="207.3">BS-02-A1AJ010</text>
<text x="227" y="272.1">RESET</text>
<text x="272.8" y="272.1">SWCLK</text>
<text x="272.8" y="274.6">SWDIO</text>
<text x="39.1" y="329.2">LSE+</text>
<text x="60.7" y="324.1">LSE+</text>
<text x="72.1" y="328">LSE-</text>
<text x="238.4" y="325.4">RESET</text>
<text x="240.6" y="328">SWO</text>
<text x="237.9" y="330.5">SWCLK</text>
<text x="238.3" y="333">SWDIO</text>
<text x="39.1" y="339.4">LSE-</text>
<text x="35.3" y="359.7">HSE+</text>
<text x="56.9" y="359.7">HSE-</text>
<text x="68.3" y="363.5">HSE+</text>
<text x="12" y="380">HSE-</text>
</g>
<g font-size="2.3">
<text x="126.7" y="6.6">23</text>
<text x="126.7" y="9.2">24</text>
<text x="126.7" y="11.7">25</text>
<text x="132.6" y="8.3">PA0-WKUP(PA0)</text>
<text x="132.6" y="10.8">PA1</text>
<text x="159.7" y="8.3">PB0</text>
<text x="159.7" y="10.8">PB1</text>
<text x="167.4" y="6.6">35</text>
<text x="167.4" y="9.2">36</text>
<text x="167.4" y="11.7">37</text>
<text x="126.7" y="14.2">26</text>
<text x="126.7" y="16.8">29</text>
<text x="132.6" y="13.4">PA2</text>
<text x="132.6" y="15.9">PA3 PB3(JTDO/TRACESWO)</text>
<text x="145.2" y="13.4">PB2-BOOT1(PB2)</text>
<text x="167.4" y="14.2">89</text>
<text x="167.4" y="16.8">90</text>
<text x="126.7" y="19.3">30</text>
<text x="126.7" y="21.9">31</text>
<text x="132.6" y="18.4">PA4</text>
<text x="132.6" y="21">PA5</text>
<text x="132.6" y="23.5">PA6</text>
<text x="149.3" y="18.4">PB4(NJTRST)</text>
<text x="159.7" y="21">PB5</text>
<text x="159.7" y="23.5">PB6</text>
<text x="167.4" y="19.3">91</text>
<text x="167.4" y="21.9">92</text>
<text x="126.7" y="24.4">32</text>
<text x="126.7" y="29.5">67</text>
<text x="132.6" y="26.1">PA7</text>
<text x="159.7" y="26.1">PB7</text>
<text x="167.4" y="24.4">93</text>
<text x="167.4" y="29.5">95</text>
<text x="126.7" y="34.6">69</text>
<text x="126.7" y="32">68</text>
<text x="132.6" y="31.1">PA8</text>
<text x="132.6" y="33.7">PA9</text>
<text x="159.7" y="31.1">PB8</text>
<text x="159.7" y="33.7">PB9</text>
<text x="167.4" y="34.6">47</text>
<text x="167.4" y="32">96</text>
<text x="126.7" y="37.1">70</text>
<text x="126.7" y="39.6">71</text>
<text x="132.6" y="36.2">PA10</text>
<text x="132.6" y="38.8">PA11</text>
<text x="132.6" y="41.3">PA12</text>
<text x="158.4" y="36.2">PB10</text>
<text x="158.4" y="38.8">PB12</text>
<text x="158.4" y="41.3">PB13</text>
<text x="167.4" y="37.1">51</text>
<text x="167.4" y="39.6">52</text>
<text x="126.7" y="42.2">72</text>
<text x="126.7" y="44.7">76</text>
<text x="126.7" y="47.3">77</text>
<text x="132.6" y="43.8">PA13(JTMS-SWDIO)</text>
<text x="132.6" y="46.4">PA14(JTCK-SWCLK)</text>
<text x="158.4" y="43.8">PB14</text>
<text x="158.4" y="46.4">PB15</text>
<text x="167.4" y="42.2">53</text>
<text x="167.4" y="44.7">54</text>
<text x="126.7" y="52.3">15</text>
<text x="132.6" y="48.9">PA15(JTDI)</text>
<text x="132.6" y="54">PC0</text>
<text x="159.6" y="54">PD0</text>
<text x="167.4" y="52.3">81</text>
<text x="126.7" y="54.9">16</text>
<text x="126.7" y="57.4">17</text>
<text x="126.7" y="60">18</text>
<text x="132.6" y="56.5">PC1</text>
<text x="132.6" y="59.1">PC2</text>
<text x="159.6" y="56.5">PD1</text>
<text x="159.6" y="59.1">PD2</text>
<text x="167.4" y="54.9">82</text>
<text x="167.4" y="57.4">83</text>
<text x="167.4" y="60">84</text>
<text x="126.7" y="62.5">33</text>
<text x="126.7" y="65">34</text>
<text x="132.6" y="61.6">PC3</text>
<text x="132.6" y="64.2">PC4</text>
<text x="159.6" y="61.6">PD3</text>
<text x="159.6" y="64.2">PD4</text>
<text x="167.4" y="62.5">85</text>
<text x="167.4" y="65">86</text>
<text x="42.9" y="71.4">digital to route</text>
<text x="126.7" y="67.6">63</text>
<text x="126.7" y="70.1">64</text>
<text x="132.6" y="66.7">PC5</text>
<text x="132.6" y="69.2">PC6</text>
<text x="132.6" y="71.8">PC7</text>
<text x="159.6" y="66.7">PD5</text>
<text x="159.6" y="69.2">PD6</text>
<text x="159.6" y="71.8">PD7</text>
<text x="167.4" y="67.6">87</text>
<text x="167.4" y="70.1">88</text>
<text x="126.7" y="75.2">65</text>
<text x="126.7" y="77.7">66</text>
<text x="132.6" y="76.9">PC8</text>
<text x="159.6" y="76.9">PD8</text>
<text x="167.4" y="75.2">55</text>
<text x="167.4" y="77.7">56</text>
<text x="126.7" y="80.3">78</text>
<text x="126.7" y="82.8">79</text>
<text x="132.6" y="81.9">PC10</text>
<text x="132.6" y="79.4">PC9</text>
<text x="158.3" y="81.9">PD10</text>
<text x="159.6" y="79.4">PD9</text>
<text x="167.4" y="80.3">57</text>
<text x="167.4" y="82.8">58</text>
<text x="126.7" y="85.4">80</text>
<text x="128" y="87.9">7</text>
<text x="132.6" y="84.5">PC11</text>
<text x="132.6" y="87">PC12</text>
<text x="132.6" y="89.6">PC13</text>
<text x="158.3" y="84.5">PD11</text>
<text x="158.3" y="87">PD12</text>
<text x="158.3" y="89.6">PD13</text>
<text x="167.4" y="85.4">59</text>
<text x="167.4" y="87.9">60</text>
<text x="128" y="90.4">8</text>
<text x="128" y="93">9</text>
<text x="132.6" y="92.1">PC14-OSC32_IN(PC14) PD14</text>
<text x="132.6" y="94.6">PC15-OSC32_OUT(PC15)</text>
<text x="158.3" y="94.6">PD15</text>
<text x="167.4" y="90.4">61</text>
<text x="167.4" y="93">62</text>
<text x="126.7" y="98.1">97</text>
<text x="126.7" y="100.6">98</text>
<text x="132.6" y="99.7">PE0</text>
<text x="144.2" y="99.7">PH0-OSC_IN(PH0)</text>
<text x="167.4" y="98.1">12</text>
<text x="167.4" y="100.6">13</text>
<text x="128" y="103.1">1</text>
<text x="128" y="105.7">2</text>
<text x="132.6" y="102.3">PE1</text>
<text x="132.6" y="104.8">PE2</text>
<text x="132.6" y="107.3">PE3</text>
<text x="141.6" y="102.3">PH1-OSC_OUT(PH1)</text>
<text x="128" y="108.2">3</text>
<text x="128" y="110.8">4</text>
<text x="128" y="113.3">5</text>
<text x="132.6" y="109.9">PE4</text>
<text x="132.6" y="112.4">PE5</text>
<text x="126.7" y="115.8">38</text>
<text x="132.6" y="115">PE6</text>
<text x="132.6" y="117.5">PE7</text>
<text x="156.3" y="117.5">BOOT0</text>
<text x="167.4" y="115.8">94</text>
<text x="126.7" y="120.9">39</text>
<text x="126.7" y="123.5">40</text>
<text x="132.6" y="122.6">PE8</text>
<text x="132.6" y="125.1">PE9</text>
<text x="157.8" y="122.6">NRST</text>
<text x="167.4" y="120.9">14</text>
<text x="126.7" y="126">41</text>
<text x="126.7" y="128.5">42</text>
<text x="126.7" y="131.1">43</text>
<text x="132.6" y="127.7">PE10</text>
<text x="132.6" y="130.2">PE11</text>
<text x="126.7" y="133.6">44</text>
<text x="126.7" y="136.2">45</text>
<text x="132.6" y="132.7">PE12</text>
<text x="132.6" y="135.3">PE13</text>
<text x="132.6" y="137.8">PE14</text>
<text x="155.2" y="135.3">VCAP_1</text>
<text x="167.4" y="133.6">48</text>
<text x="126.7" y="138.7">46</text>
<text x="128" y="143.8">6</text>
<text x="132.6" y="140.4">PE15</text>
<text x="155.2" y="140.4">VCAP_2</text>
<text x="167.4" y="138.7">73</text>
<text x="167.4" y="143.8">21</text>
<text x="126.7" y="148.9">11</text>
<text x="132.6" y="145.4">VBAT</text>
<text x="156.6" y="145.4">VREF+</text>
<text x="126.7" y="151.4">19</text>
<text x="126.7" y="153.9">28</text>
<text x="132.6" y="150.5">VDD</text>
<text x="132.6" y="153.1">VDD</text>
<text x="132.6" y="155.6">VDD</text>
<text x="159.5" y="153.1">VSS</text>
<text x="159.5" y="155.6">VSS</text>
<text x="167.4" y="151.4">10</text>
<text x="167.4" y="153.9">27</text>
<text x="125.4" y="161.6">100</text>
<text x="126.7" y="156.5">50</text>
<text x="126.7" y="159">75</text>
<text x="132.6" y="158.1">VDD</text>
<text x="132.6" y="160.7">VDD</text>
<text x="159.5" y="158.1">VSS</text>
<text x="159.5" y="160.7">VSS</text>
<text x="167.4" y="156.5">49</text>
<text x="167.4" y="159">74</text>
<text x="167.4" y="161.6">99</text>
<text x="126.7" y="164.1">22</text>
<text x="132.6" y="163.2">VDD</text>
<text x="132.6" y="165.8">VDDA</text>
<text x="157.9" y="165.8">VSSA</text>
<text x="159.5" y="163.2">VSS</text>
<text x="167.4" y="164.1">20</text>
<text x="9.7" y="201.4" transform="rotate(-90 9.7 201.4)">2</text>
<text x="9.7" y="207.8" transform="rotate(-90 9.7 207.8)">1</text>
<text x="249.2" y="272.1">1</text>
<text x="249.2" y="274.6">3</text>
<text x="257" y="272.1">2</text>
<text x="257" y="274.6">4</text>
<text x="249.2" y="277.1">5</text>
<text x="249.2" y="279.7">7</text>
<text x="257" y="277.1">6</text>
<text x="257" y="279.7">8</text>
<text x="249.2" y="282.2">9</text>
<text x="255.7" y="282.2">10</text>
<text x="246" y="304.1">1</text>
<text x="248.3" y="305.3">1</text>
<text x="252.8" y="305.3">2</text>
<text x="255.1" y="304.1">2</text>
<text x="246" y="306.6">3</text>
<text x="246" y="309.1">5</text>
<text x="246" y="311.7">7</text>
<text x="248.3" y="307.9">3</text>
<text x="248.3" y="310.4">5</text>
<text x="252.8" y="310.4">6</text>
<text x="252.8" y="307.9">4</text>
<text x="255.1" y="311.7">8</text>
<text x="255.1" y="309.1">6</text>
<text x="255.1" y="306.6">4</text>
<text x="246" y="314.2">9</text>
<text x="248.3" y="313">7</text>
<text x="248.3" y="315.5">9</text>
<text x="251.5" y="315.5">10</text>
<text x="252.8" y="313">8</text>
<text x="255.1" y="314.2">10</text>
<text x="23.6" y="364" transform="rotate(-90 23.6 364)">3</text>
<text x="28.7" y="364" transform="rotate(-90 28.7 364)">2</text>
<text x="23.6" y="375.4" transform="rotate(-90 23.6 375.4)">4</text>
<text x="28.7" y="375.4" transform="rotate(-90 28.7 375.4)">1</text>
</g>
</svg>
